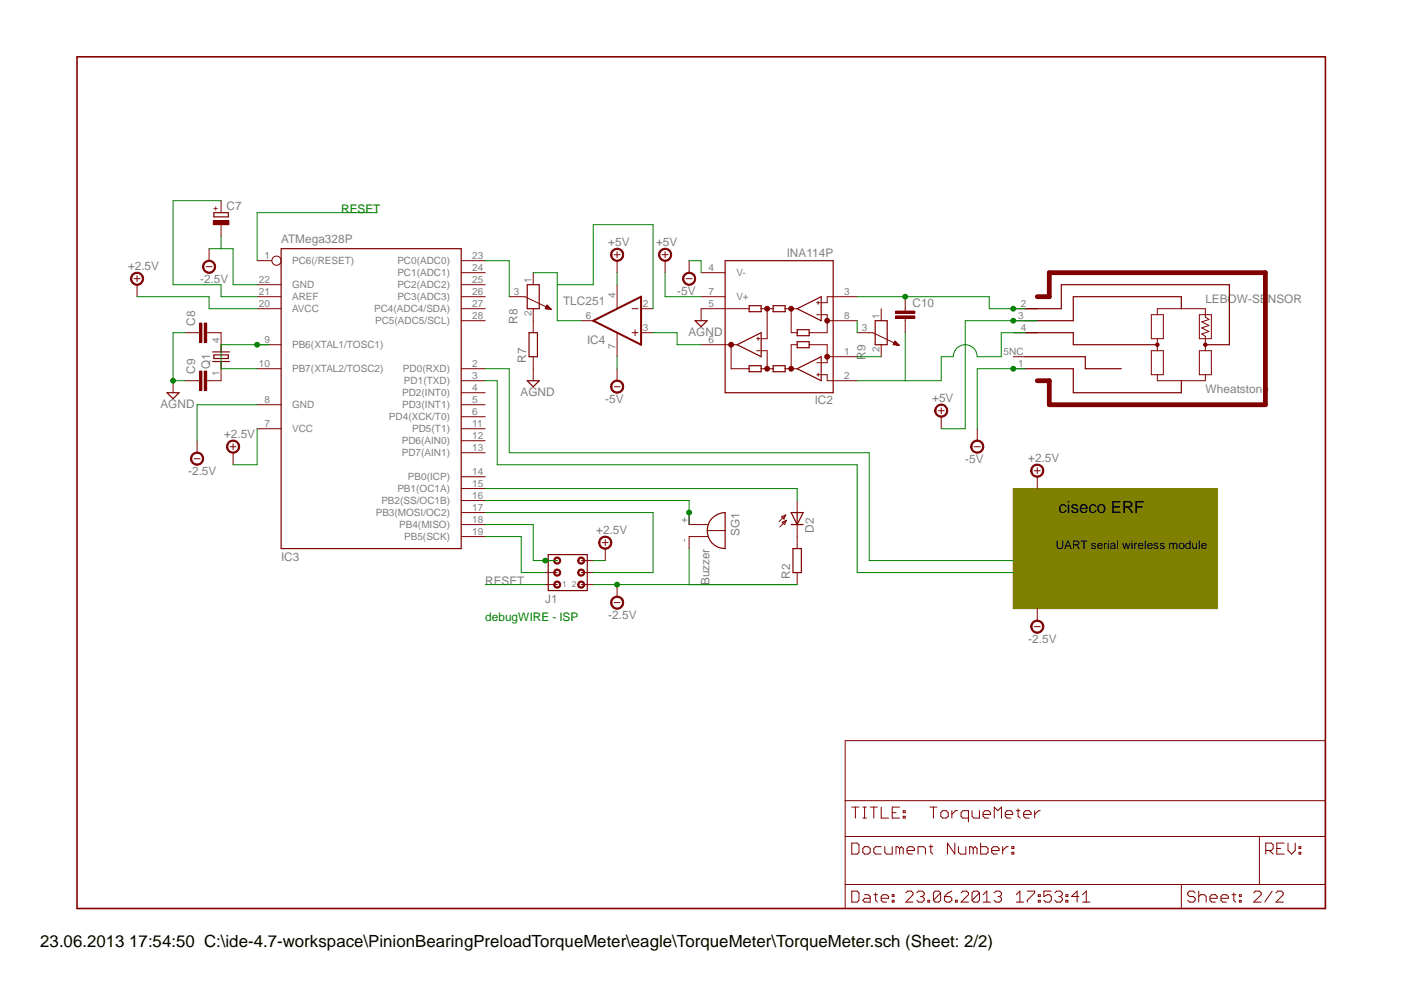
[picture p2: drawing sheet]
<svg xmlns="http://www.w3.org/2000/svg" width="297mm" height="210mm" viewBox="0 0 297 210" stroke-linecap="round" stroke-linejoin="round" font-family="sans-serif">
<path d="M214.4 103.4h43.2v25.4h-43.2z" fill-rule="evenodd" fill="#808000"/>
<path d="M214.4 103.4h43.2v25.4h-43.2z" fill="none" stroke="#808000" stroke-width=".21"/>
<g fill="none" stroke="#800000" stroke-width=".21">
<path d="M54.4 55.2h3.1M97.6 57.7h5.1M97.6 55.2h5.1M148.3 57.7h5.1M54.4 78h5.1M54.4 72.9h5.1M54.4 60.2h5.1M54.4 62.8h5.1M54.4 65.3h5.1M97.6 78h5.1M97.6 60.2h5.1M97.6 62.8h5.1"/>
<path d="M97.6 65.3h5.1M97.6 67.9h5.1M123 67.9h2.5M130.6 60.2v5.1M130.6 70.4v5.1M133.7 65.3h1.3M133.7 70.4h1.3M134.4 69.8v1.2M135.6 65.3h2.6M135.6 70.4h2.6M148.3 72.9h7.7M148.3 62.8h5.1"/>
<path d="M148.3 65.3h10.2M154.7 72.9v5.1h3.8M160.1 71.7h.6M160.1 74.2h.6M160.4 71.3v.7M161 78h2.6M161 65.3h2.6M161 74.2h1.3v3.8M162.3 65.3v6.4h-1.3M166.1 78h2.6M166.1 65.3h2.6M167.4 65.3v5.1h1.3"/>
<path d="M168.7 72.9h-1.3v5.1M171.2 72.9h3.8v3.9h-1.3M172.8 79.3h.6M172.8 76.8h.6M172.8 66.6h.6M172.8 64.1h.6M173.1 63.8v.6M173.1 79v.6M173.7 79.3h1.3v1.3h6.4M173.7 66.6h1.3v3.8h-3.8M175 67.9h6.4M175 75.5h6.4"/>
<path d="M181.4 62.8h-6.4v1.3h-1.3M54.4 85.6h5.1M54.4 90.7h5.1M97.6 85.6h5.1M97.6 90.7h5.1M97.6 95.8h5.1M97.6 93.3h5.1M97.6 88.2h5.1M97.6 83.1h5.1M97.6 80.6h5.1M97.6 113.5h5.1M97.6 111h5.1"/>
<path d="M97.6 108.5h5.1M97.6 105.9h5.1M97.6 103.4h5.1M97.6 100.9h5.1M145.8 108.5v2.5h3.9M149.6 112.3h3.8M149.7 113.5h-3.9v2.6M165.4 109.3l.8-.3-.3 .9zM165.5 110.5l.9-.4-.4 .9zM166.2 109l-1.4 1.4M166.4 110.1l-1.4 1.4M168.7 105.9v2.6"/>
<path d="M168.7 111v5.1M168.7 121.2v2.5"/>
<circle cx="58.5" cy="55.2" r=".98"/>
</g>
<g fill="none" stroke="#800000" stroke-width=".25">
<path d="M59.5 52.6h38.1v63.5h-38.1zM153.4 55.2h22.9v27.9h-22.9zM156 72.9l5-2.5v5.1zM158.5 77.4h2.5v1.3h-2.5zM158.5 64.7h2.5v1.3h-2.5zM163.6 64.7h2.5v1.3h-2.5zM163.6 77.4h2.5v1.3h-2.5zM168.7 69.8h2.5v1.2h-2.5zM168.7 72.3h2.5v1.3h-2.5zM168.7 65.3l5-2.5v5.1zM168.7 78l5-2.5v5.1zM150.6 109.7a4 4 0 0 1 2.8-1.2v7.6a3.8 3.8 0 0 1-3.5-2.3 3.8 3.8 0 0 1 .7-4.1z"/>
<path d="M167.4 108.5h2.5l-1.2 2.5zM167.4 111h2.5M167.8 116.1h1.7v5.1h-1.7zM168.7 108.5v2.5"/>
</g>
<path d="M125.5 67.9l10.1-5.1v10.1z" fill="none" stroke="#800000" stroke-width=".42"/>
<circle cx="175" cy="75.5" r=".51" fill="#800000"/>
<circle cx="175" cy="75.5" r=".51" fill="none" stroke="#800000" stroke-width=".21"/>
<circle cx="175" cy="67.9" r=".51" fill="#800000"/>
<circle cx="175" cy="67.9" r=".51" fill="none" stroke="#800000" stroke-width=".21"/>
<circle cx="167.4" cy="65.3" r=".51" fill="#800000"/>
<circle cx="167.4" cy="65.3" r=".51" fill="none" stroke="#800000" stroke-width=".21"/>
<circle cx="162.3" cy="65.3" r=".51" fill="#800000"/>
<circle cx="162.3" cy="65.3" r=".51" fill="none" stroke="#800000" stroke-width=".21"/>
<circle cx="167.4" cy="78" r=".51" fill="#800000"/>
<circle cx="167.4" cy="78" r=".51" fill="none" stroke="#800000" stroke-width=".21"/>
<circle cx="162.3" cy="78" r=".51" fill="#800000"/>
<circle cx="162.3" cy="78" r=".51" fill="none" stroke="#800000" stroke-width=".21"/>
<circle cx="154.7" cy="72.9" r=".51" fill="#800000"/>
<g fill="none" stroke="#800000" stroke-width=".21">
<path d="M115.4 123.7h2.5M115.4 121.2h2.5M123 123.7h2.5M123 121.2h2.5"/>
<circle cx="154.7" cy="72.9" r=".51"/>
</g>
<path d="M116 117.3h8.2v7.7h-8.2z" fill="none" stroke="#800000" stroke-width=".25"/>
<path d="M117.4 123.1a.76 .76 0 0 1 1.2 .2 .76 .76 0 0 1-.5 1.1 .76 .76 0 0 1-1-.7h.3a.5 .5 0 0 1 .7-.4 .5 .5 0 0 1 .1 .8 .5 .5 0 0 1-.8-.1v-.3h-.3z" fill-rule="evenodd" fill="#800000"/>
<path d="M117.4 123.1a.76 .76 0 0 1 1.2 .2 .76 .76 0 0 1-.5 1.1 .76 .76 0 0 1-1-.7h.3a.5 .5 0 0 1 .7-.4 .5 .5 0 0 1 .1 .8 .5 .5 0 0 1-.8-.1v-.3h-.3z" fill="none" stroke="#800000" stroke-width=".21"/>
<path d="M117.4 120.5a.76 .76 0 0 1 1.2 .3 .76 .76 0 0 1-.5 1.1 .76 .76 0 0 1-1-.7h.3a.5 .5 0 0 1 .7-.4 .5 .5 0 0 1 .1 .8 .5 .5 0 0 1-.8-.2v-.2h-.3z" fill-rule="evenodd" fill="#800000"/>
<path d="M117.4 120.5a.76 .76 0 0 1 1.2 .3 .76 .76 0 0 1-.5 1.1 .76 .76 0 0 1-1-.7h.3a.5 .5 0 0 1 .7-.4 .5 .5 0 0 1 .1 .8 .5 .5 0 0 1-.8-.2v-.2h-.3z" fill="none" stroke="#800000" stroke-width=".21"/>
<path d="M122.5 123.1a.76 .76 0 0 1 1.2 .2 .76 .76 0 0 1-.5 1.1 .76 .76 0 0 1-1-.7h.3a.5 .5 0 0 1 .7-.4 .5 .5 0 0 1 .1 .8 .5 .5 0 0 1-.8-.1v-.3h-.3z" fill-rule="evenodd" fill="#800000"/>
<path d="M122.5 123.1a.76 .76 0 0 1 1.2 .2 .76 .76 0 0 1-.5 1.1 .76 .76 0 0 1-1-.7h.3a.5 .5 0 0 1 .7-.4 .5 .5 0 0 1 .1 .8 .5 .5 0 0 1-.8-.1v-.3h-.3z" fill="none" stroke="#800000" stroke-width=".21"/>
<path d="M122.5 120.5a.76 .76 0 0 1 1.2 .3 .76 .76 0 0 1-.5 1.1 .76 .76 0 0 1-1-.7h.3a.5 .5 0 0 1 .7-.4 .5 .5 0 0 1 .1 .8 .5 .5 0 0 1-.8-.2v-.2h-.3z" fill-rule="evenodd" fill="#800000"/>
<path d="M115.4 118.6h2.5M122.5 120.5a.76 .76 0 0 1 1.2 .3 .76 .76 0 0 1-.5 1.1 .76 .76 0 0 1-1-.7h.3a.5 .5 0 0 1 .7-.4 .5 .5 0 0 1 .1 .8 .5 .5 0 0 1-.8-.2v-.2h-.3z" fill="none" stroke="#800000" stroke-width=".21"/>
<path d="M117.4 118a.76 .76 0 0 1 1.2 .3 .76 .76 0 0 1-.5 1 .76 .76 0 0 1-1-.7h.3a.5 .5 0 0 1 .7-.4 .5 .5 0 0 1 .1 .8 .5 .5 0 0 1-.8-.1v-.3h-.3z" fill-rule="evenodd" fill="#800000"/>
<path d="M117.4 118a.76 .76 0 0 1 1.2 .3 .76 .76 0 0 1-.5 1 .76 .76 0 0 1-1-.7h.3a.5 .5 0 0 1 .7-.4 .5 .5 0 0 1 .1 .8 .5 .5 0 0 1-.8-.1v-.3h-.3zM123 118.6h2.5" fill="none" stroke="#800000" stroke-width=".21"/>
<path d="M122.5 118a.76 .76 0 0 1 1.2 .3 .76 .76 0 0 1-.5 1 .76 .76 0 0 1-1-.7h.3a.5 .5 0 0 1 .7-.4 .5 .5 0 0 1 .1 .8 .5 .5 0 0 1-.8-.1v-.3h-.3z" fill-rule="evenodd" fill="#800000"/>
<path d="M130.6 55.2v2.5M46.8 70.4v4.1M46.8 76.5v4.1M122.5 118a.76 .76 0 0 1 1.2 .3 .76 .76 0 0 1-.5 1 .76 .76 0 0 1-1-.7h.3a.5 .5 0 0 1 .7-.4 .5 .5 0 0 1 .1 .8 .5 .5 0 0 1-.8-.1v-.3h-.3z" fill="none" stroke="#800000" stroke-width=".21"/>
<path d="M45 74.5h3.6M45 76.5h3.6M45.3 75.1h3v.8h-3z" fill="none" stroke="#800000" stroke-width=".25"/>
<path d="M129.5 53a1.4 1.4 0 0 1 2.2 .1 1.4 1.4 0 0 1-.7 2.1 1.4 1.4 0 0 1-1.8-1.3h.3a1.15 1.15 0 0 1 1.6-1 1.15 1.15 0 0 1 .2 1.9 1.15 1.15 0 0 1-1.8-.5v-.4h-.3v-.5z" fill-rule="evenodd" fill="#800000"/>
<path d="M129.5 53a1.4 1.4 0 0 1 2.2 .1 1.4 1.4 0 0 1-.7 2.1 1.4 1.4 0 0 1-1.8-1.3h.3a1.15 1.15 0 0 1 1.6-1 1.15 1.15 0 0 1 .2 1.9 1.15 1.15 0 0 1-1.8-.5v-.4h-.3v-.5zM130 53.9h1.2M130.6 53.3v1.2M130.6 78v2.6" fill="none" stroke="#800000" stroke-width=".21"/>
<path d="M129.5 80.9a1.4 1.4 0 0 1 2.2 .1 1.4 1.4 0 0 1-.7 2.1 1.4 1.4 0 0 1-1.8-1.3h.3a1.15 1.15 0 0 1 1.6-.9 1.15 1.15 0 0 1 .2 1.9 1.15 1.15 0 0 1-1.8-.6v-.4h-.3v-.5z" fill-rule="evenodd" fill="#800000"/>
<path d="M41.7 93.3v2.5M129.5 80.9a1.4 1.4 0 0 1 2.2 .1 1.4 1.4 0 0 1-.7 2.1 1.4 1.4 0 0 1-1.8-1.3h.3a1.15 1.15 0 0 1 1.6-.9 1.15 1.15 0 0 1 .2 1.9 1.15 1.15 0 0 1-1.8-.6v-.4h-.3v-.5zM130 81.8h1.2" fill="none" stroke="#800000" stroke-width=".21"/>
<path d="M40.6 96.1a1.4 1.4 0 0 1 2.3 .2 1.4 1.4 0 0 1-.8 2.1 1.4 1.4 0 0 1-1.8-1.3h.3a1.13 1.13 0 0 1 1.5-1.1 1.13 1.13 0 0 1 .4 1.8 1.13 1.13 0 0 1-1.9-.3v-.4h-.3z" fill-rule="evenodd" fill="#800000"/>
<path d="M112.8 78v2.6M36.6 80.6v2.5M40.6 96.1a1.4 1.4 0 0 1 2.3 .2 1.4 1.4 0 0 1-.8 2.1 1.4 1.4 0 0 1-1.8-1.3h.3a1.13 1.13 0 0 1 1.5-1.1 1.13 1.13 0 0 1 .4 1.8 1.13 1.13 0 0 1-1.9-.3v-.4h-.3zM41.1 97.1h1.2M49.3 95.8v2.5" fill="none" stroke="#800000" stroke-width=".21"/>
<path d="M35.3 83.1h2.6l-1.3 1.3zM111.5 80.6h2.6l-1.3 1.2z" fill="none" stroke="#800000" stroke-width=".25"/>
<path d="M48.3 93.6a1.4 1.4 0 0 1 2.2 .1 1.4 1.4 0 0 1-.8 2.1 1.4 1.4 0 0 1-1.8-1.3h.3a1.13 1.13 0 0 1 1.5-1.1 1.13 1.13 0 0 1 .4 1.9 1.13 1.13 0 0 1-1.8-.4l-.1-.4h-.3z" fill-rule="evenodd" fill="#800000"/>
<path d="M48.3 93.6a1.4 1.4 0 0 1 2.2 .1 1.4 1.4 0 0 1-.8 2.1 1.4 1.4 0 0 1-1.8-1.3h.3a1.13 1.13 0 0 1 1.5-1.1 1.13 1.13 0 0 1 .4 1.9 1.13 1.13 0 0 1-1.8-.4l-.1-.4h-.3zM48.7 94.5h1.2M49.3 93.9v1.3M130.6 123.7v2.5" fill="none" stroke="#800000" stroke-width=".21"/>
<path d="M129.5 126.6a1.4 1.4 0 0 1 2.2 .1 1.4 1.4 0 0 1-.7 2.1 1.4 1.4 0 0 1-1.8-1.3h.3a1.15 1.15 0 0 1 1.6-.9 1.15 1.15 0 0 1 .2 1.9 1.15 1.15 0 0 1-1.8-.6v-.4h-.3v-.5z" fill-rule="evenodd" fill="#800000"/>
<path d="M128.1 116.1v2.5M129.5 126.6a1.4 1.4 0 0 1 2.2 .1 1.4 1.4 0 0 1-.7 2.1 1.4 1.4 0 0 1-1.8-1.3h.3a1.15 1.15 0 0 1 1.6-.9 1.15 1.15 0 0 1 .2 1.9 1.15 1.15 0 0 1-1.8-.6v-.4h-.3v-.5zM130 127.5h1.2" fill="none" stroke="#800000" stroke-width=".21"/>
<path d="M127 113.9a1.41 1.41 0 0 1 2.2 .1 1.41 1.41 0 0 1-.7 2.1 1.41 1.41 0 0 1-1.8-1.3h.2a1.15 1.15 0 0 1 1.7-.9 1.15 1.15 0 0 1 .2 1.9 1.15 1.15 0 0 1-1.8-.6l-.1-.4h-.2z" fill-rule="evenodd" fill="#800000"/>
<path d="M29 60.2v2.6M127 113.9a1.41 1.41 0 0 1 2.2 .1 1.41 1.41 0 0 1-.7 2.1 1.41 1.41 0 0 1-1.8-1.3h.2a1.15 1.15 0 0 1 1.7-.9 1.15 1.15 0 0 1 .2 1.9 1.15 1.15 0 0 1-1.8-.6l-.1-.4h-.2zM127.4 114.8h1.3M128.1 114.2v1.2" fill="none" stroke="#800000" stroke-width=".21"/>
<path d="M27.9 58.1a1.39 1.39 0 0 1 2.3 .1 1.39 1.39 0 0 1-.8 2.1 1.39 1.39 0 0 1-1.8-1.3h.3a1.13 1.13 0 0 1 1.5-1.1 1.13 1.13 0 0 1 .4 1.8 1.13 1.13 0 0 1-1.9-.3v-.4h-.3z" fill-rule="evenodd" fill="#800000"/>
<path d="M27.9 58.1a1.39 1.39 0 0 1 2.3 .1 1.39 1.39 0 0 1-.8 2.1 1.39 1.39 0 0 1-1.8-1.3h.3a1.13 1.13 0 0 1 1.5-1.1 1.13 1.13 0 0 1 .4 1.8 1.13 1.13 0 0 1-1.9-.3v-.4h-.3zM28.4 59h1.2M29 58.3v1.3M44.2 52.6v2.6" fill="none" stroke="#800000" stroke-width=".21"/>
<path d="M43.2 55.5a1.39 1.39 0 0 1 2.2 .2 1.39 1.39 0 0 1-.8 2.1 1.39 1.39 0 0 1-1.8-1.4h.3a1.13 1.13 0 0 1 1.5-1.1 1.13 1.13 0 0 1 .4 1.9 1.13 1.13 0 0 1-1.8-.4l-.1-.4h-.3z" fill-rule="evenodd" fill="#800000"/>
<path d="M43.2 55.5a1.39 1.39 0 0 1 2.2 .2 1.39 1.39 0 0 1-.8 2.1 1.39 1.39 0 0 1-1.8-1.4h.3a1.13 1.13 0 0 1 1.5-1.1 1.13 1.13 0 0 1 .4 1.9 1.13 1.13 0 0 1-1.8-.4l-.1-.4h-.3zM43.6 56.4h1.3M46.8 42.5v2.5M46.8 47.5v2.6" fill="none" stroke="#800000" stroke-width=".21"/>
<path d="M45.3 45h3v.9h-3z" fill="none" stroke="#800000" stroke-width=".25"/>
<path d="M45.1 46.7h3.3v.8h-3.3z" fill-rule="evenodd" fill="#800000"/>
<g fill="none" stroke="#800000" stroke-width=".21">
<path d="M45.1 46.7h3.3v.8h-3.3zM112.8 57.7v2.5M140.7 55.2v2.5M107.7 62.8h3.3l5.6 2.6M112.8 65.3v5.1M112.8 75.5v2.5M115.4 65.3h1M115.4 65.2h.9M115.4 65.1h.8M115.5 65h.7M115.5 64.9h.6M115.6 64.8h.4"/>
<path d="M115.7 64.7h.2M115.7 65.4h.8M115.7 64.6h.1M115.7 64.6l.9 .8-1.2-.1zM116.6 65.4h.1"/>
</g>
<path d="M111.5 60.2h2.6v5.1h-2.6zM111.9 70.4h1.8v5.1h-1.8z" fill="none" stroke="#800000" stroke-width=".25"/>
<path d="M139.7 53a1.39 1.39 0 0 1 2.2 .2 1.39 1.39 0 0 1-.8 2 1.39 1.39 0 0 1-1.8-1.3h.3a1.15 1.15 0 0 1 1.5-1.1 1.15 1.15 0 0 1 .4 1.8 1.15 1.15 0 0 1-1.8-.3l-.1-.4h-.3z" fill-rule="evenodd" fill="#800000"/>
<path d="M139.7 53a1.39 1.39 0 0 1 2.2 .2 1.39 1.39 0 0 1-.8 2 1.39 1.39 0 0 1-1.8-1.3h.3a1.15 1.15 0 0 1 1.5-1.1 1.15 1.15 0 0 1 .4 1.8 1.15 1.15 0 0 1-1.8-.3l-.1-.4h-.3zM140.1 53.9h1.2M140.7 53.3v1.2M145.8 55.2v2.5" fill="none" stroke="#800000" stroke-width=".21"/>
<path d="M144.7 58.1a1.39 1.39 0 0 1 2.3 .1 1.39 1.39 0 0 1-.8 2.1 1.39 1.39 0 0 1-1.8-1.3h.2a1.15 1.15 0 0 1 1.6-1.2 1.15 1.15 0 0 1 .4 1.9 1.15 1.15 0 0 1-1.9-.3l-.1-.4h-.2z" fill-rule="evenodd" fill="#800000"/>
<g fill="none" stroke="#800000" stroke-width=".21">
<path d="M144.7 58.1a1.39 1.39 0 0 1 2.3 .1 1.39 1.39 0 0 1-.8 2.1 1.39 1.39 0 0 1-1.8-1.3h.2a1.15 1.15 0 0 1 1.6-1.2 1.15 1.15 0 0 1 .4 1.9 1.15 1.15 0 0 1-1.9-.3l-.1-.4h-.2zM145.2 59h1.2M181.4 70.4h3.3l5.5 2.7M186.4 65.3v2.6M186.4 72.9v2.6M189 72.9h1.1M189 72.8h1M189.1 72.7h.8M189.1 72.6h.7M189.2 72.6h.5M189.2 72.5h.4M189.3 72.4h.3"/>
<path d="M189.3 72.3h.2M189.4 72.2l-.4 .7 1.2 .2M189.4 72.2l.8 .9M189.4 72.2h.1M189.6 73h.6M206.8 90.7v2.6"/>
</g>
<path d="M185.2 67.9h2.5v5h-2.5z" fill="none" stroke="#800000" stroke-width=".25"/>
<path d="M205.7 93.6a1.4 1.4 0 0 1 2.2 .1 1.4 1.4 0 0 1-.7 2.1 1.4 1.4 0 0 1-1.8-1.3h.2a1.13 1.13 0 0 1 1.5-1.1 1.13 1.13 0 0 1 .5 1.9 1.13 1.13 0 0 1-1.9-.4l-.1-.4h-.2z" fill-rule="evenodd" fill="#800000"/>
<path d="M199.1 88.2v2.5M205.7 93.6a1.4 1.4 0 0 1 2.2 .1 1.4 1.4 0 0 1-.7 2.1 1.4 1.4 0 0 1-1.8-1.3h.2a1.13 1.13 0 0 1 1.5-1.1 1.13 1.13 0 0 1 .5 1.9 1.13 1.13 0 0 1-1.9-.4l-.1-.4h-.2zM206.1 94.5h1.3" fill="none" stroke="#800000" stroke-width=".21"/>
<path d="M198.1 86a1.39 1.39 0 0 1 2.2 .2 1.39 1.39 0 0 1-.8 2.1 1.39 1.39 0 0 1-1.8-1.4h.3a1.13 1.13 0 0 1 1.5-1.1 1.13 1.13 0 0 1 .4 1.8 1.13 1.13 0 0 1-1.8-.3l-.1-.4h-.3z" fill-rule="evenodd" fill="#800000"/>
<path d="M214.4 78h2.5M214.4 67.9h2.5M253.7 66.6h2.6v5.1h-2.6zM255 65.3v1.8l.8 .5-1.5 .5 1.5 .8-1.5 .5 1.5 .7-1.5 .6 .7 .5v.5M198.1 86a1.39 1.39 0 0 1 2.2 .2 1.39 1.39 0 0 1-.8 2.1 1.39 1.39 0 0 1-1.8-1.4h.3a1.13 1.13 0 0 1 1.5-1.1 1.13 1.13 0 0 1 .4 1.8 1.13 1.13 0 0 1-1.8-.3l-.1-.4h-.3zM198.5 86.9h1.3M199.1 86.3v1.2" fill="none" stroke="#800000" stroke-width=".21"/>
<circle cx="255" cy="72.9" r=".33" fill="#800000"/>
<g fill="none" stroke="#800000" stroke-width=".21">
<path d="M253.7 74.2h2.6v5.1h-2.6zM255 71.7v2.5M255 79.3v1.3"/>
<circle cx="255" cy="72.9" r=".33"/>
</g>
<circle cx="255" cy="72.9" r=".33" fill="#800000"/>
<g fill="none" stroke="#800000" stroke-width=".21">
<path d="M243.6 66.6h2.5v5.1h-2.5zM255 65.3h-10.1v1.3"/>
<circle cx="255" cy="72.9" r=".33"/>
</g>
<circle cx="244.9" cy="72.9" r=".33" fill="#800000"/>
<g fill="none" stroke="#800000" stroke-width=".21">
<path d="M243.6 74.2h2.5v5.1h-2.5zM244.9 71.7v2.5M244.9 79.3v1.3h10.1"/>
<circle cx="244.9" cy="72.9" r=".33"/>
</g>
<circle cx="244.9" cy="72.9" r=".33" fill="#800000"/>
<g fill="none" stroke="#800000" stroke-width=".21">
<path d="M214.4 70.4h5.1M214.4 75.5h2.5M214.4 65.3h5.1M219.5 100.9v2.5"/>
<circle cx="244.9" cy="72.9" r=".33"/>
</g>
<path d="M216.9 70.4h10.2v2.5h17.8M216.9 78h10.2v5.1h22.8v-2.5M216.9 65.3h7.6v-5.1h35.6v12.7h-5.1M216.9 75.5h12.7v2.5h7.6M249.9 65.3v-2.5h-22.8v5.1h-10.2" fill="none" stroke="#800000" stroke-width=".25"/>
<path d="M219.5 62.8h2.5v-5.1h45.7v27.9h-45.7v-5h-2.5" fill="none" stroke="#800000" stroke-width="1"/>
<path d="M218.4 98.7a1.4 1.4 0 0 1 2.2 .1 1.4 1.4 0 0 1-.7 2.1 1.4 1.4 0 0 1-1.8-1.3h.2a1.13 1.13 0 0 1 1.5-1.1 1.13 1.13 0 0 1 .5 1.8 1.13 1.13 0 0 1-1.9-.3l-.1-.4h-.2z" fill-rule="evenodd" fill="#800000"/>
<path d="M218.4 98.7a1.4 1.4 0 0 1 2.2 .1 1.4 1.4 0 0 1-.7 2.1 1.4 1.4 0 0 1-1.8-1.3h.2a1.13 1.13 0 0 1 1.5-1.1 1.13 1.13 0 0 1 .5 1.8 1.13 1.13 0 0 1-1.9-.3l-.1-.4h-.2zM218.8 99.6h1.3M219.5 99v1.2M219.5 128.8v2.5" fill="none" stroke="#800000" stroke-width=".21"/>
<path d="M218.4 131.7a1.39 1.39 0 0 1 2.2 .2 1.39 1.39 0 0 1-.8 2 1.39 1.39 0 0 1-1.7-1.3h.2a1.13 1.13 0 0 1 1.5-1.1 1.13 1.13 0 0 1 .4 1.8 1.13 1.13 0 0 1-1.8-.3l-.1-.4h-.2z" fill-rule="evenodd" fill="#800000"/>
<path d="M39.2 70.4h2.5M44.2 70.4h2.6M218.4 131.7a1.39 1.39 0 0 1 2.2 .2 1.39 1.39 0 0 1-.8 2 1.39 1.39 0 0 1-1.7-1.3h.2a1.13 1.13 0 0 1 1.5-1.1 1.13 1.13 0 0 1 .4 1.8 1.13 1.13 0 0 1-1.8-.3l-.1-.4h-.2zM218.8 132.6h1.3" fill="none" stroke="#800000" stroke-width=".21"/>
<path d="M43.2 68.4h.5v4h-.5z" fill-rule="evenodd" fill="#800000"/>
<path d="M43.2 68.4h.5v4h-.5z" fill="none" stroke="#800000" stroke-width=".21"/>
<path d="M42.2 68.4h.5v4h-.5z" fill-rule="evenodd" fill="#800000"/>
<path d="M41.7 70.4h.5M42.2 68.4h.5v4h-.5zM43.7 70.4h.5M191.5 62.8v2.5M191.5 67.9v2.5" fill="none" stroke="#800000" stroke-width=".21"/>
<path d="M189.5 66.8h4v.6h-4z" fill-rule="evenodd" fill="#800000"/>
<path d="M189.5 66.8h4v.6h-4z" fill="none" stroke="#800000" stroke-width=".21"/>
<path d="M189.5 65.8h4v.5h-4z" fill-rule="evenodd" fill="#800000"/>
<path d="M189.5 65.8h4v.5h-4zM191.5 65.3v.5M191.5 67.4v.5M39.2 80.6h2.5M44.2 80.6h2.6" fill="none" stroke="#800000" stroke-width=".21"/>
<path d="M43.2 78.5h.5v4.1h-.5z" fill-rule="evenodd" fill="#800000"/>
<path d="M43.2 78.5h.5v4.1h-.5z" fill="none" stroke="#800000" stroke-width=".21"/>
<path d="M42.2 78.5h.5v4.1h-.5z" fill-rule="evenodd" fill="#800000"/>
<g fill="none" stroke="#800000" stroke-width=".21">
<path d="M42.2 78.5h.5v4.1h-.5zM148.3 65.3v2.6M41.7 80.6h.5M43.7 80.6h.5M178.8 156.7h101.6v35.5h-101.6zM178.8 177h101.6M178.8 169.4h101.6M180.2 178.4h1.2l.3 .4v1.5l-.3 .4h-1.2zM180.2 170.8h1.5M181 170.8v2.3M182.5 179.5l.4-.3h.8l.4 .3v.8l-.4 .4h-.8l-.4-.4zM182.5 170.8h.8"/>
<path d="M182.5 173.1h.8M182.9 170.8v2.3M184.1 170.8h1.5M184.9 170.8v2.3M186.4 170.8v2.3h1.6M186.4 179.2h-1.2l-.3 .3v.8l.3 .4h1.2M187.2 179.2v1.1l.4 .4h1.2v-1.5M188.8 172h.8M190.3 170.8h-1.5v2.3h1.5M190.3 179.5l-.4-.3h-.3v1.5M190.3 179.5l.4-.3 .4 .3v1.2M190.3 179.5v1.2"/>
<path d="M191.1 172.7h.4v.4h-.4zM191.1 171.5h.4v.5h-.4zM191.9 180h1.6v-.5l-.5-.3h-.7l-.4 .3v.8l.4 .4h.7M196.6 179.2h.8M196.7 170.8h1.5M196.9 178.8v1.5l.5 .4M197.5 170.8v2.3M199.4 171.5h.8l.4 .5v.7l-.4 .4h-.8l-.4-.4v-.7zM201.4 171.5v1.6M202 178.4v2.3l-1.6-2.3v2.3M202.6 171.5h-.5l-.7 .8M202.8 179.2v1.1l.4 .4h1.1v-1.5"/>
<path d="M204.9 173.1h-1.2l-.4-.4v-.7l.4-.5h1.2v2.4M205.7 171.5v1.2l.3 .4h1.2v-1.6M205.9 179.5l-.4-.3h-.4v1.5M205.9 179.5v1.2M205.9 179.5l.4-.3 .4 .3v1.2M207.5 178.4v2.3h1.2l.3-.4v-.8l-.3-.3h-1.2M208 172.3h1.5v-.3l-.3-.5h-.8l-.4 .5v.7l.4 .4h.8M209.8 180h1.6v-.5l-.4-.3h-.8l-.4 .3v.8l.4 .4h.8M210.4 173.1v-2.3l.7 .7 .8-.7v2.3M212.1 179.2v1.5M212.7 172.3h1.5v-.3l-.3-.5h-.8l-.4 .5v.7l.4 .4h.8M213.3 179.2h-.4l-.8 .8"/>
<path d="M214.1 179.2h.4v.3h-.4zM215 171.5h.8M215.4 171.2v1.5l.4 .4M216.6 172.3h1.5v-.3l-.3-.5h-.8l-.4 .5v.7l.4 .4h.8M218.9 171.5v1.6M220.1 171.5h-.4l-.8 .8M266.4 177v10.2M267.8 180h1.2l.4-.5v-.7l-.4-.4h-1.2v2.3M268.6 180l.8 .7M270.1 179.5h.8M271.7 178.4h-1.6v2.3h1.6M272.5 178.4v1.6l.8 .7 .7-.7v-1.6"/>
<path d="M274.8 179.2h.4v.3h-.4zM178.8 187.2h101.6M180.2 188.6h1.2l.3 .3v1.6l-.3 .4h-1.2zM182.9 189.3h.8l.4 .4v1.2h-1.2l-.4-.4 .4-.4h1.2M184.9 189.3h.7M185.2 188.9v1.6l.4 .4M186.4 190.1h1.6v-.4l-.4-.4h-.8l-.4 .4v.8l.4 .4h.8M188.8 190.5h.3v.4h-.3zM188.8 189.3h.3v.4h-.3zM191.6 188.9l.4-.3h.8l.4 .3v.4l-1.6 1.6h1.6M194 188.9l.3-.3h.8l.4 .3v.4l-.4 .4M194.2 180.7v-1.5h1.2l.4 .3v1.2"/>
<path d="M194.7 189.7h.4M195.1 189.7l.4 .4v.4l-.4 .4h-.8l-.3-.4M196.3 190.5h.4v.4h-.4zM199 188.9v1.6l-.4 .4h-.7l-.4-.4M199 188.9l-.4-.3h-.7l-.4 .3v1.6M199 188.9l-1.5 1.6M199.8 189.7h1.2l.4 .4v.4l-.4 .4h-.8l-.4-.4zM201.4 188.6l-.8 .3-.8 .8M202.1 190.5h.4v.4h-.4zM203.3 188.9l.4-.3h.8l.4 .3v.4l-1.6 1.6h1.6M207.2 188.9v1.6l-.4 .4h-.8l-.3-.4M207.2 188.9l-.4-.3h-.8l-.3 .3v1.6"/>
<path d="M207.2 188.9l-1.5 1.6M208 190.9h1.5M208 189.3l.8-.7v2.3M210.3 188.9l.4-.3h.8l.4 .3v.4l-.4 .4M211.1 189.7h.4M211.5 189.7l.4 .4v.4l-.4 .4h-.8l-.4-.4M214.1 180.3h.4v.4h-.4zM215 190.9h1.6M215 189.3l.8-.7v2.3M217.3 188.6h1.6v.3l-1.6 1.6v.4M219.7 190.5h.4v.4h-.4zM219.7 189.3h.4v.4h-.4z"/>
<path d="M222.4 188.6h-1.6v1.1l.8-.4h.4l.4 .4v.8l-.4 .4h-.8l-.4-.4M223.2 188.9l.4-.3h.8l.3 .3v.4l-.3 .4M224 189.7h.4M224.4 189.7l.3 .4v.4l-.3 .4h-.8l-.4-.4M225.5 190.5h.4v.4h-.4zM225.5 189.3h.4v.4h-.4zM228.3 189.7h-1.6l1.2-1.1v2.3M229 190.9h1.6M229 189.3l.8-.7v2.3M249.9 187.2v5M252.9 188.9l-.4-.3h-.8l-.4 .3v.4l.4 .4h.8l.4 .4v.4l-.4 .4h-.8l-.4-.4M253.6 189.7l.4-.4h.8l.4 .4v1.2"/>
<path d="M253.6 188.6v2.3M256 190.1h1.5v-.4l-.4-.4h-.7l-.4 .4v.8l.4 .4h.7M258.3 190.1h1.6v-.4l-.4-.4h-.8l-.4 .4v.8l.4 .4h.8M260.6 189.3h.8M261 188.9v1.6l.4 .4M262.2 190.5h.4v.4h-.4zM262.2 189.3h.4v.4h-.4zM265.3 188.9l.3-.3h.8l.4 .3v.4l-1.5 1.6h1.5M269.2 188.6l-1.6 2.3M270 188.9l.3-.3h.8l.4 .3v.4l-1.5 1.6h1.5M274.8 180.3h.4v.4h-.4z"/>
</g>
<path d="M16.3 12h264.1v180.2h-264.1z" fill="none" stroke="#800000" stroke-width=".34"/>
<path d="M147.1 67.9h2.5l-1.3 1.2z" fill="none" stroke="#800000" stroke-width=".25"/>
<path d="M56.9 72.9h-10.1v5.1h7.6" fill="none" stroke="#008000" stroke-width=".21"/>
<circle cx="54.4" cy="72.9" r=".51" fill="#008000"/>
<g fill="none" stroke="#008000" stroke-width=".21">
<path d="M39.2 70.4h-2.6v10.2h2.6"/>
<circle cx="54.4" cy="72.9" r=".51"/>
</g>
<circle cx="36.6" cy="80.6" r=".51" fill="#008000"/>
<g fill="none" stroke="#008000" stroke-width=".21">
<path d="M140.7 57.7v5.1h7.6M29 62.8h15.2v2.5h10.2M219.5 67.9h-15.3v22.8h-5.1M54.4 90.7v7.6h-5.1M125.5 118.6h2.6"/>
<circle cx="36.6" cy="80.6" r=".51"/>
</g>
<circle cx="214.4" cy="67.9" r=".51" fill="#008000"/>
<g fill="none" stroke="#008000" stroke-width=".21">
<path d="M130.6 57.7v2.5M54.4 85.6h-12.7v7.7M145.8 116.1v7.6M125.5 123.7h43.2"/>
<circle cx="214.4" cy="67.9" r=".51"/>
</g>
<circle cx="130.5" cy="123.7" r=".51" fill="#008000"/>
<g fill="none" stroke="#008000" stroke-width=".21">
<path d="M44.2 52.6h5.1v7.6h5.1M46.8 50.1v2.5M102.7 108.5h35.5v12.7h-12.7M102.7 113.5h7.6v7.7h5.1M102.7 111h10.1v7.6h5.1M102.7 123.7h12.7"/>
<circle cx="130.5" cy="123.7" r=".51"/>
</g>
<circle cx="115.4" cy="118.6" r=".51" fill="#008000"/>
<g fill="none" stroke="#008000" stroke-width=".21">
<path d="M46.8 42.5h-10.2v17.7h10.2v2.6h7.6M79.8 45h-25.4v10.2M102.7 103.4h66v2.5M102.7 105.9h43.1v5.1"/>
<circle cx="115.4" cy="118.6" r=".51"/>
</g>
<circle cx="145.8" cy="108.5" r=".51" fill="#008000"/>
<g fill="none" stroke="#008000" stroke-width=".21">
<path d="M102.7 55.2h5v7.6M112.8 57.7h5.1v10.2h5.1M145.8 55.2h2.5v2.5M117.9 60.2h7.6v-12.7h12.7v17.8M138.2 70.4h5.1v2.5h5M216.9 78h-10.1v12.7"/>
<circle cx="145.8" cy="108.5" r=".51"/>
</g>
<circle cx="214.4" cy="78" r=".51" fill="#008000"/>
<g fill="none" stroke="#008000" stroke-width=".21">
<path d="M130.6 75.5v2.5M181.4 75.5h5M181.4 62.8h27.9v2.5h7.6"/>
<circle cx="214.4" cy="78" r=".51"/>
</g>
<circle cx="214.4" cy="65.3" r=".51" fill="#008000"/>
<circle cx="214.4" cy="65.3" r=".51" fill="none" stroke="#008000" stroke-width=".21"/>
<circle cx="191.5" cy="62.8" r=".51" fill="#008000"/>
<g fill="none" stroke="#008000" stroke-width=".21">
<path d="M102.7 78h5v17.8h76.2v22.8h30.5M181.4 67.9v2.5M191.5 70.4v10.2M216.9 70.4h-5.1v5.1h-5a2.54 2.54 0 0 0-2.6-2.6 2.54 2.54 0 0 0-2.5 2.6h-2.6v5.1h-17.7M102.7 80.6h2.5v17.7h76.2v22.9h33"/>
<circle cx="191.5" cy="62.8" r=".51"/>
</g>
<g font-size="3.6">
<text x="223.9" y="108.5">ciseco ERF</text>
<text x="8.5" y="200.4">23.06.2013 17:54:50 C:\ide-4.7-workspace\PinionBearingPreloadTorqueMeter\eagle\TorqueMeter\TorqueMeter.sch (Sheet: 2/2)</text>
</g>
<g font-size="2.5" fill="#808080">
<text x="47.9" y="44.5">C7</text>
<text x="59.5" y="51.4">ATMega328P</text>
<text x="128.7" y="52">+5V</text>
<text x="138.8" y="52">+5V</text>
<text x="27.1" y="57.1">+2.5V</text>
<text x="42.3" y="59.9">-2.5V</text>
<text x="166.5" y="54.4">INA114P</text>
<text x="119.1" y="64.6">TLC251</text>
<text x="143.3" y="62.4">-5V</text>
<text x="193" y="64.9">C10</text>
<text x="255" y="64.1">LEBOW-SENSOR</text>
<text x="41.3" y="68.9" transform="rotate(-90 41.3 68.9)">C8</text>
<text x="109.5" y="68.5" transform="rotate(-90 109.5 68.5)">R8</text>
<text x="145.7" y="71">AGND</text>
<text x="111.3" y="76.8" transform="rotate(-90 111.3 76.8)">R7</text>
<text x="124.2" y="72.8">IC4</text>
<text x="183.1" y="76.2" transform="rotate(-90 183.1 76.2)">R9</text>
<text x="41.3" y="79" transform="rotate(-90 41.3 79)">C9</text>
<text x="44.5" y="78" transform="rotate(-90 44.5 78)">Q1</text>
<text x="110.1" y="83.7">AGND</text>
<text x="255" y="83.1">Wheatstone</text>
<text x="33.9" y="86.3">AGND</text>
<text x="128.1" y="85.3">-5V</text>
<text x="172.4" y="85.5">IC2</text>
<text x="197.2" y="85">+5V</text>
<text x="47.4" y="92.6">+2.5V</text>
<text x="39.8" y="100.5">-2.5V</text>
<text x="204.2" y="98">-5V</text>
<text x="217.5" y="97.7">+2.5V</text>
<text x="126.2" y="112.9">+2.5V</text>
<text x="156.5" y="113.5" transform="rotate(-90 156.5 113.5)">SG1</text>
<text x="172.2" y="112.8" transform="rotate(-90 172.2 112.8)">D2</text>
<text x="59.5" y="118.6">IC3</text>
<text x="102.7" y="123.7">RESET</text>
<text x="150.1" y="123.8" transform="rotate(-90 150.1 123.8)">Buzzer</text>
<text x="167.2" y="122.4" transform="rotate(-90 167.2 122.4)">R2</text>
<text x="115.4" y="127.5">J1</text>
<text x="128.7" y="130.9">-2.5V</text>
<text x="217.5" y="136">-2.5V</text>
</g>
<g font-size="2.5" fill="#008000">
<text x="72.2" y="45">RESET</text>
<text x="102.7" y="131.3">debugWIRE - ISP</text>
</g>
<text font-size="2.5" x="223.3" y="116.1">UART serial wireless module</text>
<g font-size="2.1" fill="#808080">
<text x="54.8" y="59.9">22</text>
<text x="56" y="54.8">1</text>
<text x="61.8" y="55.9">PC6(/RESET)</text>
<text x="84.1" y="58.5">PC1(ADC1)</text>
<text x="84.1" y="55.9">PC0(ADC0)</text>
<text x="99.9" y="59.9">25</text>
<text x="99.9" y="57.4">24</text>
<text x="99.9" y="54.8">23</text>
<text x="112.4" y="59.9" transform="rotate(-90 112.4 59.9)">1</text>
<text x="149.9" y="57.4">4</text>
<text x="155.8" y="58.5">V-</text>
<text x="54.8" y="62.4">21</text>
<text x="54.8" y="65">20</text>
<text x="61.8" y="61">GND</text>
<text x="61.8" y="63.5">AREF</text>
<text x="84.1" y="63.5">PC3(ADC3)</text>
<text x="84.1" y="61">PC2(ADC2)</text>
<text x="99.9" y="65">27</text>
<text x="99.9" y="62.4">26</text>
<text x="108.7" y="62.4">3</text>
<text x="130.2" y="63" transform="rotate(-90 130.2 63)">4</text>
<text x="136" y="65">2</text>
<text x="149.9" y="62.4">7</text>
<text x="149.9" y="65">5</text>
<text x="155.8" y="63.5">V+</text>
<text x="178.6" y="62.4">3</text>
<text x="215.9" y="65">2</text>
<text x="61.8" y="66.1">AVCC</text>
<text x="79.2" y="66.1">PC4(ADC4/SDA)</text>
<text x="79.4" y="68.6">PC5(ADC5/SCL)</text>
<text x="99.9" y="67.5">28</text>
<text x="112.4" y="66.8" transform="rotate(-90 112.4 66.8)">2</text>
<text x="123.9" y="67.5">6</text>
<text x="136" y="70.1">3</text>
<text x="178.6" y="67.5">8</text>
<text x="182.4" y="70.1">3</text>
<text x="186.1" y="67.5" transform="rotate(-90 186.1 67.5)">1</text>
<text x="215.4" y="67.5">3</text>
<text x="215.9" y="70.1">4</text>
<text x="46.4" y="72.6" transform="rotate(-90 46.4 72.6)">4</text>
<text x="54.8" y="77.6">10</text>
<text x="56" y="72.6">9</text>
<text x="61.8" y="73.7">PB6(XTAL1/TOSC1)</text>
<text x="99.9" y="77.6">2</text>
<text x="130.2" y="73.9" transform="rotate(-90 130.2 73.9)">7</text>
<text x="149.9" y="72.6">6</text>
<text x="178.6" y="75.1">1</text>
<text x="186.1" y="74.5" transform="rotate(-90 186.1 74.5)">2</text>
<text x="212.3" y="75.1">5NC</text>
<text x="215.4" y="77.6">1</text>
<text x="46.4" y="79.5" transform="rotate(-90 46.4 79.5)">1</text>
<text x="61.8" y="78.8">PB7(XTAL2/TOSC2)</text>
<text x="85.1" y="83.9">PD2(INT0)</text>
<text x="85.3" y="78.8">PD0(RXD)</text>
<text x="85.5" y="81.3">PD1(TXD)</text>
<text x="99.9" y="82.7">4</text>
<text x="99.9" y="80.2">3</text>
<text x="178.6" y="80.2">2</text>
<text x="56" y="85.3">8</text>
<text x="61.8" y="86.4">GND</text>
<text x="82.3" y="88.9">PD4(XCK/T0)</text>
<text x="85.1" y="86.4">PD3(INT1)</text>
<text x="99.9" y="87.8">6</text>
<text x="99.9" y="85.3">5</text>
<text x="56" y="90.3">7</text>
<text x="61.8" y="91.5">VCC</text>
<text x="85" y="94">PD6(AIN0)</text>
<text x="87.2" y="91.5">PD5(T1)</text>
<text x="99.9" y="95.4">13</text>
<text x="99.9" y="92.9">12</text>
<text x="99.9" y="90.3">11</text>
<text x="85" y="96.6">PD7(AIN1)</text>
<text x="86.3" y="101.6">PB0(ICP)</text>
<text x="99.9" y="100.5">14</text>
<text x="80.7" y="106.7">PB2(SS/OC1B)</text>
<text x="84.1" y="104.2">PB1(OC1A)</text>
<text x="99.9" y="105.6">16</text>
<text x="99.9" y="103">15</text>
<text x="79.5" y="109.2">PB3(MOSI/OC2)</text>
<text x="84.5" y="111.8">PB4(MISO)</text>
<text x="99.9" y="113.2">19</text>
<text x="99.9" y="110.7">18</text>
<text x="99.9" y="108.1">17</text>
<text x="145.5" y="110.7" transform="rotate(-90 145.5 110.7)">+</text>
<text x="85.5" y="114.3">PB5(SCK)</text>
<text x="145.5" y="114.6" transform="rotate(-90 145.5 114.6)">-</text>
</g>
<text font-size="1.8" fill="#800000" x="46.2" y="44.6" transform="rotate(-90 46.2 44.6)">+</text>
<text font-size="1.8" fill="#808080" x="118.9" y="124.2">1 2</text>
</svg>
